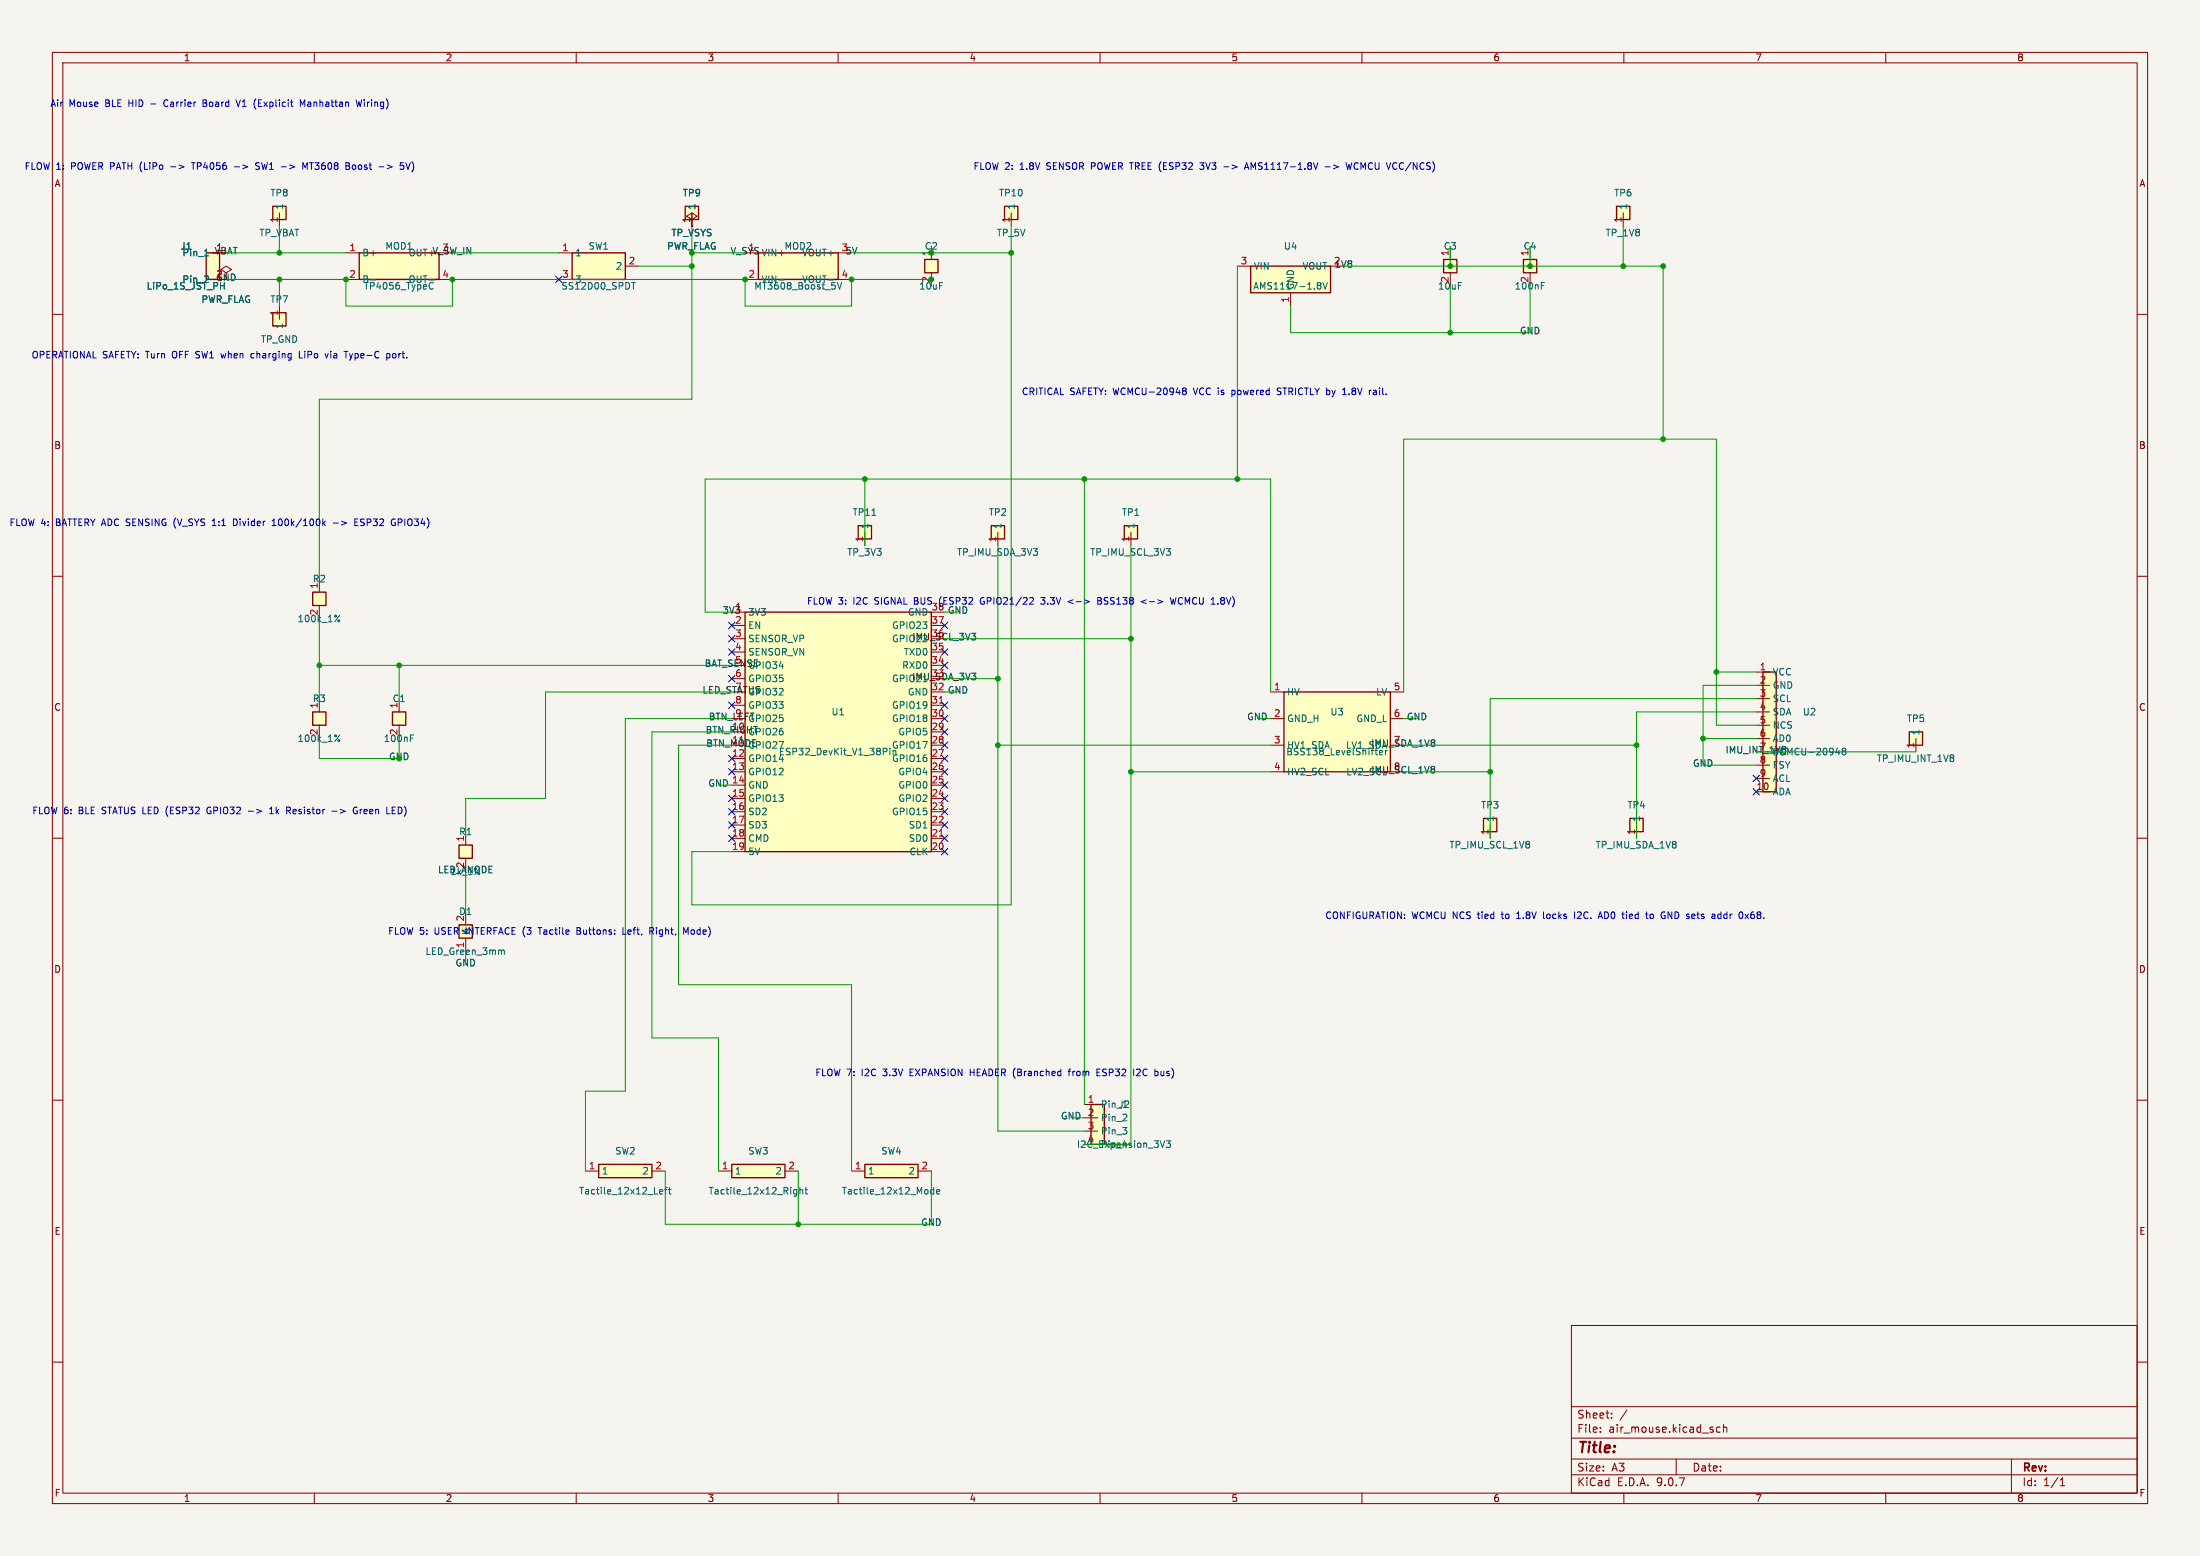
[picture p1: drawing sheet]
<svg xmlns="http://www.w3.org/2000/svg" width="420mm" height="297mm" viewBox="0 0 420 297" stroke-linecap="round" stroke-linejoin="round" font-family="sans-serif">
<path d="M0 0h420v297h-420z" fill="#f5f4ef" stroke="#f5f4ef" stroke-width=".19"/>
<g fill="none" stroke="#840000" stroke-width=".19">
<path d="M10 10h400v277h-400zM12 12h396v273h-396zM60 10v2M110 10v2M160 10v2M210 10v2M260 10v2M310 10v2M360 10v2M10 60h2M408 60h2M10 110h2"/>
<path d="M408 110h2M10 160h2M408 160h2M10 210h2M408 210h2M300 253h108v32h-108zM10 260h2M300 278.5h108M300 274.5h108M300 268.5h108M305.5 273.2v.2M305.5 272.5v.1"/>
<path d="M307.7 270.5v.2M307.7 269.8v.1M310.6 269.1l-1.3 1.9M320 278.5v3M328.4 272.5l-.5-.1-.2 .3 .1 .6h.6M329 272.5l.2-.1 .4 .1 .1 .9M329 271.9v1.5M384 278.5v6.5M408 260h2M60 285v2M110 285v2M160 285v2"/>
<path d="M210 285v2M260 285v2M300 281.5h108M310 285v2M360 285v2M393.3 283.6h.9M393.3 282.5l.4-.4v1.5"/>
</g>
<path d="M245.1 132.1h20.3v15.2h-20.3z" fill="#ffffc2"/>
<path d="M245.1 132.1h20.3v15.2h-20.3z" fill="none" stroke="#840000" stroke-width=".25"/>
<path d="M242.6 132.1h2.5M242.6 137.2h2.5M265.4 132.1h2.6M265.4 137.2h2.6M242.6 142.2h2.5M242.6 147.3h2.5" fill="none" stroke="#840000" stroke-width=".19"/>
<path d="M262.9 144.1h.1M263.3 143.9l.2 .2 .4-.1M264.5 143.2v.9" fill="none" stroke="#006464" stroke-width=".19"/>
<path d="M308.6 39.4h2.5v2.5h-2.5z" fill="#ffffc2"/>
<path d="M308.6 39.4h2.5v2.5h-2.5z" fill="none" stroke="#840000" stroke-width=".25"/>
<path d="M309.9 40.6v2.6" fill="none" stroke="#840000" stroke-width=".19"/>
<path d="M208.3 210.8h2.5v7.6h-2.5z" fill="#ffffc2"/>
<path d="M208.3 210.8h2.5v7.6h-2.5z" fill="none" stroke="#840000" stroke-width=".25"/>
<path d="M207 210.8h2.5M207 213.4h2.5M207 215.9h2.5" fill="none" stroke="#840000" stroke-width=".19"/>
<path d="M214.3 213.9h.8M215.1 212.8v.4M222.3 217.7l-.4 1.3M222.6 217.7h.8l-.4 .5 .4 .2v.5l-.2 .1-.6-.1" fill="none" stroke="#006464" stroke-width=".19"/>
<path d="M144.8 48.3h15.2v5h-15.2z" fill="#ffffc2"/>
<path d="M144.8 48.3h15.2v5h-15.2z" fill="none" stroke="#840000" stroke-width=".25"/>
<path d="M142.2 53.3h2.6M160 53.3h2.6M160 48.3h2.6" fill="none" stroke="#840000" stroke-width=".19"/>
<path d="M148.7 53.4h1M158.1 53.4h1M159.8 53.9l.5 1.3 .4-1.3" fill="none" stroke="#006464" stroke-width=".19"/>
<path d="M87.6 161.3h2.6v2.5h-2.6z" fill="#ffffc2"/>
<path d="M87.6 161.3h2.6v2.5h-2.6z" fill="none" stroke="#840000" stroke-width=".25"/>
<path d="M88.9 158.8v2.5M88.9 163.8v2.6" fill="none" stroke="#840000" stroke-width=".19"/>
<path d="M59.7 135.9h2.5v2.5h-2.5z" fill="#ffffc2"/>
<path d="M59.7 135.9h2.5v2.5h-2.5z" fill="none" stroke="#840000" stroke-width=".25"/>
<path d="M61 133.4v2.5M61 138.4v2.6" fill="none" stroke="#840000" stroke-width=".19"/>
<path d="M64.6 141.2h.1l.2 .2-.2 .1h-.1M64.9 140.3l-1 1.2" fill="none" stroke="#006464" stroke-width=".19"/>
<path d="M311.1 156.2h2.6v2.6h-2.6z" fill="#ffffc2"/>
<path d="M311.1 156.2h2.6v2.6h-2.6z" fill="none" stroke="#840000" stroke-width=".25"/>
<path d="M312.4 157.5v2.5" fill="none" stroke="#840000" stroke-width=".19"/>
<path d="M165.1 222.2h10.2v2.6h-10.2z" fill="#ffffc2"/>
<path d="M165.1 222.2h10.2v2.6h-10.2z" fill="none" stroke="#840000" stroke-width=".25"/>
<path d="M162.6 223.5h2.5M175.3 223.5h2.5" fill="none" stroke="#840000" stroke-width=".19"/>
<path d="M178.3 226.6v1.3M178.3 227.1h-.4l-.3 .2 .2 .5h.5M178.8 227.5l.6-.1-.1-.3h-.3l-.2 .1 .1 .6h.4" fill="none" stroke="#006464" stroke-width=".19"/>
<path d="M59.7 113h2.5v2.6h-2.5z" fill="#ffffc2"/>
<path d="M59.7 113h2.5v2.6h-2.5z" fill="none" stroke="#840000" stroke-width=".25"/>
<path d="M61 110.5v2.5M61 115.6v2.5" fill="none" stroke="#840000" stroke-width=".19"/>
<path d="M64.6 118.4l.1-.1 .2 .2-.2 .2-.1-.1M64.9 117.4l-1 1.3" fill="none" stroke="#006464" stroke-width=".19"/>
<path d="M283.2 156.2h2.5v2.6h-2.5z" fill="#ffffc2"/>
<path d="M283.2 156.2h2.5v2.6h-2.5z" fill="none" stroke="#840000" stroke-width=".25"/>
<path d="M284.5 157.5v2.5" fill="none" stroke="#840000" stroke-width=".19"/>
<path d="M74.9 135.9h2.6v2.5h-2.6z" fill="#ffffc2"/>
<path d="M74.9 135.9h2.6v2.5h-2.6z" fill="none" stroke="#840000" stroke-width=".25"/>
<path d="M76.2 133.4v2.5M76.2 138.4v2.6" fill="none" stroke="#840000" stroke-width=".19"/>
<path d="M78.3 140.9h.5M78.3 140.3h.7" fill="none" stroke="#006464" stroke-width=".19"/>
<path d="M87.6 176.5h2.6v2.6h-2.6z" fill="#ffffc2"/>
<path d="M87.6 176.5h2.6v2.6h-2.6z" fill="none" stroke="#840000" stroke-width=".25"/>
<path d="M88.9 174v2.5M88.9 179.1v2.5" fill="none" stroke="#840000" stroke-width=".19"/>
<path d="M95.8 181.4h.4l.1 .8" fill="none" stroke="#006464" stroke-width=".19"/>
<path d="M176.5 49.5h2.6v2.6h-2.6z" fill="#ffffc2"/>
<path d="M176.5 49.5h2.6v2.6h-2.6z" fill="none" stroke="#840000" stroke-width=".25"/>
<path d="M177.8 47v2.5M177.8 52.1v2.5" fill="none" stroke="#840000" stroke-width=".19"/>
<path d="M189.2 100.3h2.6v2.6h-2.6z" fill="#ffffc2"/>
<path d="M189.2 100.3h2.6v2.6h-2.6z" fill="none" stroke="#840000" stroke-width=".25"/>
<path d="M190.5 101.6v2.5" fill="none" stroke="#840000" stroke-width=".19"/>
<path d="M52.1 39.4h2.5v2.5h-2.5z" fill="#ffffc2"/>
<path d="M52.1 39.4h2.5v2.5h-2.5z" fill="none" stroke="#840000" stroke-width=".25"/>
<path d="M53.3 40.6v2.6" fill="none" stroke="#840000" stroke-width=".19"/>
<path d="M109.2 48.3h10.2v5h-10.2z" fill="#ffffc2"/>
<path d="M109.2 48.3h10.2v5h-10.2z" fill="none" stroke="#840000" stroke-width=".25"/>
<path d="M106.7 48.3h2.5M106.7 53.3h2.5M119.4 50.8h2.5" fill="none" stroke="#840000" stroke-width=".19"/>
<path d="M120.6 53.9h.7" fill="none" stroke="#006464" stroke-width=".19"/>
<path d="M130.8 39.4h2.5v2.5h-2.5z" fill="#ffffc2"/>
<path d="M130.8 39.4h2.5v2.5h-2.5z" fill="none" stroke="#840000" stroke-width=".25"/>
<path d="M132.1 40.6v2.6" fill="none" stroke="#840000" stroke-width=".19"/>
<path d="M142.2 116.8h35.6v45.8h-35.6z" fill="#ffffc2"/>
<path d="M142.2 116.8h35.6v45.8h-35.6z" fill="none" stroke="#840000" stroke-width=".25"/>
<g fill="none" stroke="#840000" stroke-width=".19">
<path d="M43.2 52.1l1-.7-1-.6-1 .6 1 .7v1.2M132.1 41.9l1-.6-1-.7-1 .7 1 .6v1.3M132.1 43.2h.1M139.7 116.8h2.5M139.7 119.4h2.5M177.8 116.8h2.5M177.8 119.4h2.5M139.7 121.9h2.5M139.7 124.5h2.5M139.7 129.5h2.5M139.7 134.6h2.5M177.8 124.5h2.5"/>
<path d="M177.8 134.6h2.5M177.8 127h2.5M177.8 132.1h2.5M177.8 137.2h2.5M177.8 139.7h2.5M139.7 144.8h2.5M139.7 147.3h2.5M139.7 149.9h2.5M139.7 152.4h2.5M139.7 154.9h2.5M139.7 157.5h2.5M177.8 144.8h2.5"/>
<path d="M177.8 147.3h2.5M177.8 149.9h2.5M177.8 152.4h2.5M177.8 154.9h2.5M177.8 157.5h2.5M177.8 142.2h2.5M139.7 160h2.5M139.7 162.6h2.5M177.8 160h2.5M177.8 162.6h2.5"/>
</g>
<path d="M179.3 134.2h.7M179.3 159.6h.7" fill="none" stroke="#a90000" stroke-width=".19"/>
<path d="M169.9 143.2v.9M170.5 143.2v.9M171 143.4v.7" fill="none" stroke="#006464" stroke-width=".19"/>
<path d="M52.1 59.7h2.5v2.5h-2.5z" fill="#ffffc2"/>
<path d="M52.1 59.7h2.5v2.5h-2.5z" fill="none" stroke="#840000" stroke-width=".25"/>
<path d="M53.3 58.4v2.6" fill="none" stroke="#840000" stroke-width=".19"/>
<path d="M68.6 48.3h15.2v5h-15.2z" fill="#ffffc2"/>
<path d="M68.6 48.3h15.2v5h-15.2z" fill="none" stroke="#840000" stroke-width=".25"/>
<path d="M66 48.3h2.6M66 53.3h2.6M83.8 53.3h2.6" fill="none" stroke="#840000" stroke-width=".19"/>
<path d="M70.8 53.4h.9M81.9 53.4h1M82.7 55.1h-.5" fill="none" stroke="#006464" stroke-width=".19"/>
<path d="M39.4 48.3h2.5v5h-2.5z" fill="#ffffc2"/>
<path d="M39.4 48.3h2.5v5h-2.5z" fill="none" stroke="#840000" stroke-width=".25"/>
<path d="M39.1 48.8h.7M39.7 52.8v.4M42.1 54.5h.7M42.8 53.9v1.3" fill="none" stroke="#006464" stroke-width=".19"/>
<path d="M214.6 100.3h2.6v2.6h-2.6z" fill="#ffffc2"/>
<path d="M214.6 100.3h2.6v2.6h-2.6z" fill="none" stroke="#840000" stroke-width=".25"/>
<path d="M215.9 101.6v2.5" fill="none" stroke="#840000" stroke-width=".19"/>
<path d="M139.7 222.2h10.2v2.6h-10.2z" fill="#ffffc2"/>
<path d="M139.7 222.2h10.2v2.6h-10.2z" fill="none" stroke="#840000" stroke-width=".25"/>
<path d="M137.2 223.5h2.5M149.9 223.5h2.5" fill="none" stroke="#840000" stroke-width=".19"/>
<path d="M151.7 227.1h.4M152.1 227.1v1l-.2 .2M152.1 227.8l-.4 .1M152.7 227.2l.2-.1h.3v.8M152.7 226.6v1.3M153.7 227.1h.5M153.9 226.6v1.1l.3 .2" fill="none" stroke="#006464" stroke-width=".19"/>
<path d="M114.3 222.2h10.2v2.6h-10.2z" fill="#ffffc2"/>
<path d="M114.3 222.2h10.2v2.6h-10.2z" fill="none" stroke="#840000" stroke-width=".25"/>
<path d="M111.8 223.5h2.5M124.5 223.5h2.5" fill="none" stroke="#840000" stroke-width=".19"/>
<path d="M126 227.8h.5M126 227.1h.3l.2 .3-.6 .1M126.9 227.1h.5M127.4 226.6l-.3 .2v1.1M127.6 227.1h.5M127.8 226.6v1.1l.3 .2" fill="none" stroke="#006464" stroke-width=".19"/>
<path d="M163.8 100.3h2.6v2.6h-2.6z" fill="#ffffc2"/>
<path d="M163.8 100.3h2.6v2.6h-2.6z" fill="none" stroke="#840000" stroke-width=".25"/>
<path d="M165.1 101.6v2.5" fill="none" stroke="#840000" stroke-width=".19"/>
<path d="M166.5 98.4h.7" fill="none" stroke="#006464" stroke-width=".19"/>
<path d="M275.6 49.5h2.5v2.6h-2.5z" fill="#ffffc2"/>
<path d="M275.6 49.5h2.5v2.6h-2.5z" fill="none" stroke="#840000" stroke-width=".25"/>
<path d="M276.9 47v2.5M276.9 52.1v2.5" fill="none" stroke="#840000" stroke-width=".19"/>
<path d="M238.8 50.8h15.2v5.1h-15.2z" fill="#ffffc2"/>
<path d="M238.8 50.8h15.2v5.1h-15.2z" fill="none" stroke="#840000" stroke-width=".25"/>
<path d="M236.2 50.8h2.6M246.4 55.9v2.5M254 50.8h2.5" fill="none" stroke="#840000" stroke-width=".19"/>
<path d="M251.7 53.9h.2l.3 .3-.3 .3M251.7 54.5h.2M251.9 54.5l.3 .2v.2l-.1 .2-.4 .1M252.5 53.9l.5 1.3 .4-1.3" fill="none" stroke="#006464" stroke-width=".19"/>
<path d="M290.8 49.5h2.6v2.6h-2.6z" fill="#ffffc2"/>
<path d="M290.8 49.5h2.6v2.6h-2.6z" fill="none" stroke="#840000" stroke-width=".25"/>
<path d="M292.1 47v2.5M292.1 52.1v2.5" fill="none" stroke="#840000" stroke-width=".19"/>
<path d="M294.2 54.5h.5M294.2 53.9h.7" fill="none" stroke="#006464" stroke-width=".19"/>
<path d="M191.8 39.4h2.5v2.5h-2.5z" fill="#ffffc2"/>
<path d="M191.8 39.4h2.5v2.5h-2.5z" fill="none" stroke="#840000" stroke-width=".25"/>
<path d="M193 40.6v2.6" fill="none" stroke="#840000" stroke-width=".19"/>
<path d="M336.5 128.3h2.6v22.8h-2.6z" fill="#ffffc2"/>
<path d="M336.5 128.3h2.6v22.8h-2.6z" fill="none" stroke="#840000" stroke-width=".25"/>
<path d="M335.3 128.3h2.5M335.3 130.8h2.5M335.3 133.4h2.5M335.3 135.9h2.5M335.3 138.4h2.5M335.3 141h2.5M335.3 146.1h2.5M335.3 148.6h2.5M335.3 151.1h2.5" fill="none" stroke="#840000" stroke-width=".19"/>
<path d="M350.5 143.7h.7M351.9 143.4l-.2-.3 .2-.3h.3l.2 .3-.2 .3M351.9 143.4l-.2 .2v.4l.2 .1 .4-.1 .1-.2v-.2l-.2-.2M351.9 143.4h.3" fill="none" stroke="#006464" stroke-width=".19"/>
<path d="M364.5 139.7h2.5v2.5h-2.5z" fill="#ffffc2"/>
<path d="M364.5 139.7h2.5v2.5h-2.5z" fill="none" stroke="#840000" stroke-width=".25"/>
<path d="M132.1 43.2h.1M132.1 40.6v2.6M365.8 141v2.5" fill="none" stroke="#840000" stroke-width=".19"/>
<g fill="none" stroke="#009600" stroke-width=".19">
<path d="M43.2 53.3h22.8v5.1h20.4v-5.1h55.8v5.1h20.4v-5.1h15.2M43.2 48.3h22.8M53.3 43.2v5.1M53.3 53.3v5.1M86.4 48.3h20.3M121.9 50.8h10.2M132.1 43.2v33h-71.1v34.3M132.1 48.3h10.1M162.6 48.3h30.4M193 43.2v129.5h-60.9v-10.1h7.6M236.2 50.8v40.6M256.5 50.8h61v33"/>
<path d="M276.9 47v3.8M276.9 54.6v8.9M292.1 54.6v8.9h-45.7v-5.1M292.1 47v3.8M309.9 43.2v7.6M165.1 91.4v12.7M207 91.4v119.4M61 118.1v15.3M139.7 116.8h-5.1v-25.4h108v40.7M190.5 104.1v111.8h16.5M215.9 104.1v114.3h-8.9M61 127h78.7"/>
<path d="M76.2 127v6.4M139.7 137.2h-20.3v71.1h-7.6v15.2M139.7 139.7h-15.2v58.4h12.7v25.4M139.7 132.1h-35.6v20.3h-15.2v6.4M180.3 129.5h10.2M180.3 121.9h35.6M240 137.2h2.6M268 132.1v-48.3h59.7v54.6h7.6M327.7 128.3h7.6M335.3 135.9h-22.9v24.1M335.3 133.4h-50.8v26.6M335.3 130.8h-10.2v15.3h10.2"/>
<path d="M61 141v3.8h15.2v-3.8M137.2 149.9h2.5M139.7 142.2h-10.2v45.8h33.1v35.5M190.5 142.2h52.1M215.9 147.3h26.7M268 142.2h44.4M268 147.3h16.5M325.1 141h10.2M335.3 143.5h30.5M88.9 166.4v7.6M88.9 181.6v2.6M204.5 213.4h2.5"/>
<path d="M127 223.5v10.2h50.8v-10.2M152.4 223.5v10.2"/>
</g>
<g fill="none" stroke="#000084" stroke-width=".19">
<path d="M106.1 52.7l1.2 1.2M107.3 52.7l-1.2 1.2M139.1 118.8l1.2 1.2M140.3 118.8l-1.2 1.2M179.7 118.8l1.2 1.2M180.9 118.8l-1.2 1.2M139.1 121.3l1.2 1.2M139.1 123.9l1.2 1.2M139.1 134l1.2 1.2M139.1 128.9l1.2 1.2M140.3 121.3l-1.2 1.2M140.3 123.9l-1.2 1.2"/>
<path d="M140.3 134l-1.2 1.2M140.3 128.9l-1.2 1.2M179.7 126.4l1.2 1.2M179.7 139.1l1.2 1.2M179.7 123.9l1.2 1.2M179.7 136.6l1.2 1.2M179.7 134l1.2 1.2M180.9 126.4l-1.2 1.2M180.9 139.1l-1.2 1.2M180.9 123.9l-1.2 1.2M180.9 136.6l-1.2 1.2M180.9 134l-1.2 1.2"/>
<path d="M139.1 159.4l1.2 1.2M139.1 156.9l1.2 1.2M139.1 154.3l1.2 1.2M139.1 151.8l1.2 1.2M139.1 146.7l1.2 1.2M139.1 144.2l1.2 1.2M140.3 159.4l-1.2 1.2M140.3 156.9l-1.2 1.2M140.3 154.3l-1.2 1.2M140.3 151.8l-1.2 1.2M140.3 146.7l-1.2 1.2M140.3 144.2l-1.2 1.2"/>
<path d="M179.7 146.7l1.2 1.2M179.7 149.3l1.2 1.2M179.7 151.8l1.2 1.2M179.7 156.9l1.2 1.2M179.7 159.4l1.2 1.2M179.7 141.6l1.2 1.2M179.7 154.3l1.2 1.2M179.7 144.2l1.2 1.2M180.9 146.7l-1.2 1.2M180.9 149.3l-1.2 1.2M180.9 151.8l-1.2 1.2M180.9 156.9l-1.2 1.2"/>
<path d="M180.9 159.4l-1.2 1.2M180.9 141.6l-1.2 1.2M180.9 154.3l-1.2 1.2M180.9 144.2l-1.2 1.2M334.7 148l1.2 1.2M334.7 150.5l1.2 1.2M335.9 148l-1.2 1.2M335.9 150.5l-1.2 1.2M179.7 162l1.2 1.2M180.9 162l-1.2 1.2"/>
</g>
<g fill="none" stroke="#0000c2" stroke-width=".19">
<path d="M31.5 19.1l-.2 .5 .2 .7M38.8 19.7h.4M39.2 19.1h-.4v1.2h.4M45.1 19.1l.4 1.2 .4-1.2M48.9 18.9l-.2 .2M68 19.1l.3 1.2 .2-.9 .3 .9 .3-1.2M32.6 31.8h1M36.5 31.1h.8M36.9 31.1v1.2M44.8 31.8h.9M48.7 20.6l.2 .2M49.5 31.1h-.5l-.1 .1v.3l.5 .3 .1 .3-.2 .2h-.5"/>
<path d="M57.3 20.3v-1.2l.5 .9 .4-.9v1.2M57.8 32.3v-1.2l.4 .9 .5-.9v1.2M66.5 31.1l.2 .2-.2 .4 .2 .1 .1 .3-.3 .2h-.5M67.5 31.5l-.3 .2v.4l.3 .2M72.3 31.8h1M76.4 31.6l.5-.1 .2 .3-.1 .5h-.6M77 31.1h-.6v.6M77.5 31.1l.4 1.2 .4-1.2M229 31.1h.8l-.4 .4 .3 .1M229 32.2l.2 .1h.5M233.6 31.8h1M237.6 32.3l.4-1.2 .4 1.2"/>
<path d="M237.7 32h.6M253 31.8h.9M257 31.1l.3 1.2 .2-.9 .3 .9 .3-1.2M48.4 67.5h-.4l-.1 .2 .1 .5 .4 .1M57.1 67.1v1.2h.7M62 67.5l.4 .8 .3-.8M65.7 67.1h.7M73.8 67.5h.4l.2 .2-.1 .6h-.5M73.8 67.5v1.3M75 67.6v.6M226 74.6l-.3-.2 .3-.3h.2l.3 .2-.3 .3M226 74.6l-.3 .2 .1 .4 .2 .1h.3l.2-.2v-.3l-.3-.2"/>
<path d="M226 74.6h.2M235.2 74.5v1.3M235.2 75.3h.1M235.3 74.5h-.1M243.8 75.3h.5M244.4 74.1h-.3l-.3 .2 .1 .3 .4 .1M256.3 75.3h.7M262.6 74.5h-.4M262.6 74.8h-.3l-.2 .2 .1 .3h.4M33.3 99.2l-.1 .5 .1 .8M40.6 99.4l.3-.3v1.2M45.2 99.2l-.6-.1v1.2l.6-.2"/>
<path d="M51.9 99.4l.4-.3v1.2M61.7 99.8l.4 .5M62.1 99.5l-.5 .5M63.6 99.8h1M67.7 99.7h.5M68.3 99.1h-.6v1.2h.6M68.9 99.1l-.1 .2 .1 .3M75.2 99.8h.3v.4l-.3 .1M75.3 99.1h.1M76 99.7h.5M76.5 99.1h-.5v1.2M40.5 100.3h.7"/>
<path d="M51.9 100.3h.8M68.8 100.3h.2M179.5 114.2l-.2 .5M187.6 114.1a.68 .68 0 0 0-.5 .6 .68 .68 0 0 0 .5 .6M198.7 114.1h.8l-.4 .4 .3 .1M198.7 115.2l.2 .1h.5M204.9 114.5l-1 .3 1 .4M209.6 114.1h.4l.2 .2-.2 .4 .2 .1 .1 .3-.2 .2h-.5zM209.6 114.7h.4M218.8 114.5l-.9 .3 .9 .4M223.4 114.1l.3 1.2 .3-.9 .2 .9 .3-1.2M39.9 154.1a.68 .68 0 0 0-.4 .6 .68 .68 0 0 0 .4 .6"/>
<path d="M47.4 154.8h1M51.5 155.3h.7M51.5 154.4l.3-.3v1.2M55 154.7l.5 .6M55.2 154.1l.3 .2-.1 .3-.2 .1M63.4 154.8h.9M68.2 154.1a.59 .59 0 0 0-.8 .6 .59 .59 0 0 0 .8 .6v-.5h-.2M68.8 154.5v.8M68.8 154.6v.1M74.9 154.7h.4M75.5 154.1h-.6v1.2h.6M102.7 177.1h.7"/>
<path d="M110.1 177.7h.5M110.6 177.1h-.5v1.2h.5M118.9 177.1v1.2h.6M124 177.7h.7l.1-.2-.1-.3-.7-.1v1.2M124.4 177.7l.4 .6M130.5 178.3v-1.2l.4 .9 .5-.9v1.2M289.5 175.3h.8M289.8 174.2l-.3 .2M294.7 174.1v1l.1 .2M300.6 174.1v1.2M301.2 174.1l-.1 .1M301.8 174.6l-.7 .7h.8"/>
<path d="M305.1 175.3l.4-1.2 .4 1.2M305.2 175h.6M310.5 174.1v.1M310.5 174.5v.8M314.1 174.5h.5M314.5 175.3h.1M315.4 174.5h-.3l-.1 .2v.5l.4 .1M318.4 175.3v-1.2l.8 1.2M328.5 174.5h-.3l-.3 .2 .2 .6h.4M333.1 174.5l.7 .8M333.8 174.5l-.7 .8M185.2 204.1v1.2"/>
<path d="M185.2 204.7h.7M203.9 204.5h.5M204.4 204.1l-.3 .1v1.1M209.4 204.7h.4M210 204.1h-.6v1.2h.6M217.5 204.1l-.5 .1M217.6 204.6l-.7 .7h.8"/>
</g>
<path d="M39.1 48.8h.7M39.7 52.8v.4M42.1 54.5h.7M42.8 53.9v1.3" fill="none" stroke="#006464" stroke-width=".19"/>
<g fill="#009600" stroke="#009600" stroke-width=".19">
<circle cx="132.1" cy="50.8" r=".46"/>
<circle cx="132.1" cy="48.3" r=".46"/>
<circle cx="86.4" cy="53.3" r=".46"/>
<circle cx="76.2" cy="127" r=".46"/>
<circle cx="152.4" cy="233.7" r=".46"/>
<circle cx="215.9" cy="121.9" r=".46"/>
<circle cx="215.9" cy="147.3" r=".46"/>
<circle cx="190.5" cy="129.5" r=".46"/>
<circle cx="165.1" cy="91.4" r=".46"/>
<circle cx="190.5" cy="142.2" r=".46"/>
<circle cx="66" cy="53.3" r=".46"/>
<circle cx="53.3" cy="48.3" r=".46"/>
<circle cx="53.3" cy="53.3" r=".46"/>
<circle cx="61" cy="127" r=".46"/>
<circle cx="177.8" cy="53.3" r=".46"/>
<circle cx="177.8" cy="48.3" r=".46"/>
<circle cx="193" cy="48.3" r=".46"/>
<circle cx="207" cy="91.4" r=".46"/>
<circle cx="236.2" cy="91.4" r=".46"/>
<circle cx="142.2" cy="53.3" r=".46"/>
<circle cx="162.6" cy="53.3" r=".46"/>
<circle cx="292.1" cy="50.8" r=".46"/>
<circle cx="276.9" cy="50.8" r=".46"/>
<circle cx="317.5" cy="83.8" r=".46"/>
<circle cx="276.9" cy="63.5" r=".46"/>
<circle cx="309.9" cy="50.8" r=".46"/>
<circle cx="317.5" cy="50.8" r=".46"/>
<circle cx="284.5" cy="147.3" r=".46"/>
<circle cx="327.7" cy="128.3" r=".46"/>
<circle cx="312.4" cy="142.2" r=".46"/>
<circle cx="325.1" cy="141" r=".46"/>
</g>
<text font-size="2.8" fill="#840000" x="301" y="277.9">Title:</text>
<g font-size="2.1" fill="#840000">
<text x="301" y="273.7">File:</text>
<text x="301" y="271">Sheet:</text>
<text x="307.1" y="273.7">air_mouse.kicad_sch</text>
<text x="301" y="281.1">Size:</text>
<text x="307.6" y="281.1">A3</text>
<text x="323" y="281.1">Date:</text>
<text x="386" y="281.3">Rev:</text>
<text x="301" y="283.9">KiCad</text>
<text x="308.7" y="283.9">E.D.A.</text>
<text x="316.3" y="283.9">9.0.7</text>
<text x="386" y="283.9">Id:</text>
<text x="390.1" y="283.9">1/1</text>
</g>
<g font-size="1.8" fill="#840000">
<text x="35" y="11.9">1</text>
<text x="85" y="11.9">2</text>
<text x="135" y="11.9">3</text>
<text x="185" y="11.9">4</text>
<text x="235" y="11.9">5</text>
<text x="285" y="11.9">6</text>
<text x="335" y="11.9">7</text>
<text x="385" y="11.9">8</text>
<text x="10.3" y="35.9">A</text>
<text x="408.3" y="35.9">A</text>
<text x="40.9" y="48.8">VBAT</text>
<text x="41.1" y="53.9">GND</text>
<text x="10.3" y="85.9">B</text>
<text x="408.2" y="85.9">B</text>
<text x="10.3" y="135.9">C</text>
<text x="408.2" y="135.9">C</text>
<text x="10.3" y="185.9">D</text>
<text x="408.2" y="185.9">D</text>
<text x="10.3" y="235.9">E</text>
<text x="408.3" y="235.9">E</text>
<text x="10.3" y="285.9">F</text>
<text x="35" y="286.9">1</text>
<text x="85" y="286.9">2</text>
<text x="135" y="286.9">3</text>
<text x="185" y="286.9">4</text>
<text x="235" y="286.9">5</text>
<text x="285" y="286.9">6</text>
<text x="335" y="286.9">7</text>
<text x="385" y="286.9">8</text>
<text x="408.3" y="285.9">F</text>
</g>
<g font-size="1.8" fill="#0000c2">
<text x="9.5" y="20.6">Air</text>
<text x="13.2" y="20.6">Mouse</text>
<text x="20.2" y="20.6">BLE</text>
<text x="24.8" y="20.6">HID</text>
<text x="29.2" y="20.6">-</text>
<text x="31.9" y="20.6">Carrier</text>
<text x="39.6" y="20.6">Board</text>
<text x="46.3" y="20.6">V1</text>
<text x="49.7" y="20.6">(Explicit</text>
<text x="58.8" y="20.6">Manhattan</text>
<text x="69.7" y="20.6">Wiring)</text>
<text x="4.6" y="32.6">FLOW</text>
<text x="10.7" y="32.6">1:</text>
<text x="13.7" y="32.6">POWER PATH (LiPo</text>
<text x="33.2" y="32.6">-&gt;</text>
<text x="37.5" y="32.6">TP4056</text>
<text x="45.8" y="32.6">-&gt;</text>
<text x="50.1" y="32.6">SW1 -&gt;</text>
<text x="59.4" y="32.6">MT3608</text>
<text x="67.9" y="32.6">Boost</text>
<text x="74.4" y="32.6">-&gt;</text>
<text x="78.7" y="32.6">5V)</text>
<text x="185.8" y="32.6">FLOW 2:</text>
<text x="194.8" y="32.6">1.8V</text>
<text x="200.1" y="32.6">SENSOR POWER TREE (ESP32</text>
<text x="230.2" y="32.6">3V3</text>
<text x="234.9" y="32.6">-&gt;</text>
<text x="239.2" y="32.6">AMS1117-1.8V</text>
<text x="254.6" y="32.6">-&gt;</text>
<text x="258.9" y="32.6">WCMCU VCC/NCS)</text>
<text x="5.9" y="68.6">OPERATIONAL SAFETY: Turn</text>
<text x="33.2" y="68.6">OFF SW1 when</text>
<text x="48.8" y="68.6">charging</text>
<text x="58.2" y="68.6">LiPo</text>
<text x="63.4" y="68.6">via</text>
<text x="67.3" y="68.6">Type-C</text>
<text x="75.5" y="68.6">port.</text>
<text x="195" y="75.6">CRITICAL SAFETY: WCMCU-20948</text>
<text x="228.2" y="75.6">VCC is</text>
<text x="235.8" y="75.6">powered</text>
<text x="244.7" y="75.6">STRICTLY by</text>
<text x="257.6" y="75.6">1.8V</text>
<text x="262.8" y="75.6">rail.</text>
<text x="1.7" y="100.6">FLOW 4:</text>
<text x="10.8" y="100.6">BATTERY ADC SENSING</text>
<text x="33.8" y="100.6">(V_SYS</text>
<text x="41.4" y="100.6">1:1</text>
<text x="45.6" y="100.6">Divider</text>
<text x="53.2" y="100.6">100k/100k</text>
<text x="65" y="100.6">-&gt;</text>
<text x="69.4" y="100.6">ESP32</text>
<text x="76.6" y="100.6">GPIO34)</text>
<text x="154" y="115.6">FLOW 3:</text>
<text x="163" y="115.6">I2C</text>
<text x="167.3" y="115.6">SIGNAL BUS</text>
<text x="177.8" y="116.6">38</text>
<text x="179.9" y="115.6">(ESP32</text>
<text x="188" y="115.6">GPIO21/22</text>
<text x="199.8" y="115.6">3.3V</text>
<text x="205.1" y="115.6">&lt;-&gt;</text>
<text x="211" y="115.6">BSS138</text>
<text x="219.5" y="115.6">&lt;-&gt;</text>
<text x="225.4" y="115.6">WCMCU 1.8V)</text>
<text x="6.1" y="155.6">FLOW</text>
<text x="12.1" y="155.6">6:</text>
<text x="15.1" y="155.6">BLE</text>
<text x="19.7" y="155.6">STATUS LED (ESP32</text>
<text x="40.4" y="155.6">GPIO32</text>
<text x="48.4" y="155.6">-&gt;</text>
<text x="52.7" y="155.6">1k</text>
<text x="56.2" y="155.6">Resistor</text>
<text x="65" y="155.6">-&gt;</text>
<text x="69.3" y="155.6">Green</text>
<text x="75.9" y="155.6">LED)</text>
<text x="74" y="178.6">FLOW 5:</text>
<text x="83" y="178.6">USER</text>
<text x="89.2" y="178.6">INTERFACE (3</text>
<text x="89.8" y="178.6" transform="rotate(-90 89.8 178.6)">K</text>
<text x="103.5" y="178.6">Tactile</text>
<text x="111" y="178.6">Buttons:</text>
<text x="119.9" y="178.6">Left,</text>
<text x="125.3" y="178.6">Right,</text>
<text x="131.9" y="178.6">Mode)</text>
<text x="252.9" y="175.6">CONFIGURATION:</text>
<text x="269.5" y="175.6">WCMCU NCS</text>
<text x="282.4" y="175.6">tied</text>
<text x="287.2" y="175.6">to</text>
<text x="290.2" y="175.6">1.8V</text>
<text x="295.5" y="175.6">locks</text>
<text x="301.6" y="175.6">I2C.</text>
<text x="306.5" y="175.6">AD0</text>
<text x="311.2" y="175.6">tied</text>
<text x="316" y="175.6">to</text>
<text x="319" y="175.6">GND sets</text>
<text x="329.1" y="175.6">addr</text>
<text x="334.5" y="175.6">0x68.</text>
<text x="155.5" y="205.6">FLOW 7:</text>
<text x="164.6" y="205.6">I2C</text>
<text x="168.9" y="205.6">3.3V</text>
<text x="174.1" y="205.6">EXPANSION</text>
<text x="185.8" y="205.6">HEADER (Branched</text>
<text x="205.1" y="205.6">from</text>
<text x="210.6" y="205.6">ESP32</text>
<text x="217.9" y="205.6">I2C</text>
<text x="222.1" y="205.6">bus)</text>
</g>
<g font-size="1.8" fill="#006464">
<text x="51.5" y="37.7">TP8</text>
<text x="54.2" y="40.1" transform="rotate(-90 54.2 40.1)">1</text>
<text x="130.3" y="37.7">TP9</text>
<text x="132.9" y="40.1" transform="rotate(-90 132.9 40.1)">1</text>
<text x="190.6" y="37.7">TP10</text>
<text x="193.9" y="40.1" transform="rotate(-90 193.9 40.1)">1</text>
<text x="308.1" y="37.7">TP6</text>
<text x="310.7" y="40.1" transform="rotate(-90 310.7 40.1)">1</text>
<text x="34.4" y="47.9">J1</text>
<text x="49.4" y="45.3">TP_VBAT</text>
<text x="73.5" y="47.9">MOD1</text>
<text x="112.3" y="47.9">SW1</text>
<text x="127.3" y="47.9">PWR_FLAG</text>
<text x="128.1" y="45.3">TP_VSYS</text>
<text x="149.7" y="47.9">MOD2</text>
<text x="190.2" y="45.3">TP_5V</text>
<text x="245" y="47.9">U4</text>
<text x="275.5" y="47.9">C3</text>
<text x="290.8" y="47.9">C4</text>
<text x="306.4" y="45.3">TP_1V8</text>
<text x="34.7" y="49.1">Pin_1</text>
<text x="69.1" y="49.1">B+</text>
<text x="109.7" y="49.1">1</text>
<text x="117.5" y="51.7">2</text>
<text x="153" y="49.1">VOUT+</text>
<text x="239.3" y="51.7">VIN</text>
<text x="248.6" y="51.7">VOUT</text>
<text x="27.9" y="55.5">LiPo_1S_JST_PH</text>
<text x="34.7" y="54.2">Pin_2</text>
<text x="38.4" y="58">PWR_FLAG</text>
<text x="51.5" y="58">TP7</text>
<text x="69.1" y="54.2">B-</text>
<text x="69.4" y="55.5">TP4056_TypeC</text>
<text x="77.9" y="54.2">OUT-</text>
<text x="107.1" y="55.5">SS12D00_SPDT</text>
<text x="109.7" y="54.2">3</text>
<text x="143.9" y="55.5">MT3608_Boost_5V</text>
<text x="145.3" y="54.2">VIN-</text>
<text x="153" y="54.2">VOUT-</text>
<text x="175.4" y="55.5">10uF</text>
<text x="239.1" y="55.5">AMS1117-1.8V</text>
<text x="247.2" y="55.4" transform="rotate(-90 247.2 55.4)">GND</text>
<text x="274.4" y="55.5">10uF</text>
<text x="276.6" y="54" transform="rotate(-90 276.6 54)">2</text>
<text x="289.1" y="55.5">100nF</text>
<text x="291.8" y="54" transform="rotate(-90 291.8 54)">2</text>
<text x="49.7" y="65.6">TP_GND</text>
<text x="54.2" y="62.9" transform="rotate(-90 54.2 62.9)">1</text>
<text x="162.7" y="98.7">TP11</text>
<text x="166" y="101.1" transform="rotate(-90 166 101.1)">1</text>
<text x="188.7" y="98.7">TP2</text>
<text x="191.4" y="101.1" transform="rotate(-90 191.4 101.1)">1</text>
<text x="214.1" y="98.7">TP1</text>
<text x="216.8" y="101.1" transform="rotate(-90 216.8 101.1)">1</text>
<text x="161.6" y="106.3">TP_3V3</text>
<text x="182.6" y="106.3">TP_IMU_SDA_3V3</text>
<text x="208" y="106.3">TP_IMU_SCL_3V3</text>
<text x="59.6" y="111.4">R2</text>
<text x="56.7" y="119">100k_1%</text>
<text x="60.7" y="117.5" transform="rotate(-90 60.7 117.5)">2</text>
<text x="142.7" y="117.7">3V3</text>
<text x="173.2" y="117.7">GND</text>
<text x="142.7" y="120.2">EN</text>
<text x="142.7" y="122.8">SENSOR_VP</text>
<text x="142.7" y="125.3">SENSOR_VN</text>
<text x="170.2" y="120.2">GPIO23</text>
<text x="172.4" y="125.3">TXD0</text>
<text x="142.7" y="130.4">GPIO35</text>
<text x="172.1" y="127.9">RXD0</text>
<text x="338.3" y="129.1">VCC</text>
<text x="338.3" y="131.7">GND</text>
<text x="59.6" y="134.2">R3</text>
<text x="74.9" y="134.2">C1</text>
<text x="142.7" y="135.5">GPIO33</text>
<text x="158.6" y="136.8">U1</text>
<text x="170.2" y="135.5">GPIO19</text>
<text x="173.2" y="132.9">GND</text>
<text x="245.6" y="132.9">HV</text>
<text x="253.9" y="136.8">U3</text>
<text x="262.6" y="132.9">LV</text>
<text x="338.3" y="134.2">SCL</text>
<text x="338.3" y="136.8">SDA</text>
<text x="344.1" y="136.8">U2</text>
<text x="56.7" y="141.8">100k_1%</text>
<text x="60.7" y="140.4" transform="rotate(-90 60.7 140.4)">2</text>
<text x="73.2" y="141.8">100nF</text>
<text x="75.9" y="140.4" transform="rotate(-90 75.9 140.4)">2</text>
<text x="170.2" y="138">GPIO18</text>
<text x="170.2" y="143.1">GPIO17</text>
<text x="171.4" y="140.6">GPIO5</text>
<text x="245.6" y="138">GND_H</text>
<text x="245.6" y="143.1">HV1_SDA</text>
<text x="258.9" y="138">GND_L</text>
<text x="338.3" y="139.3">NCS</text>
<text x="363.9" y="138">TP5</text>
<text x="366.6" y="140.5" transform="rotate(-90 366.6 140.5)">1</text>
<text x="142.7" y="145.6">GPIO14</text>
<text x="142.7" y="148.2">GPIO12</text>
<text x="148.6" y="144.4">ESP32_DevKit_V1_38Pin</text>
<text x="170.2" y="145.6">GPIO16</text>
<text x="171.4" y="148.2">GPIO4</text>
<text x="245.5" y="144.4">BSS138_LevelShifter</text>
<text x="245.6" y="148.2">HV2_SCL</text>
<text x="338.1" y="144.4">WCMCU-20948</text>
<text x="338.3" y="146.9">FSY</text>
<text x="338.3" y="149.5">ACL</text>
<text x="358.2" y="145.6">TP_IMU_INT_1V8</text>
<text x="142.7" y="150.7">GND</text>
<text x="142.7" y="153.3">GPIO13</text>
<text x="142.7" y="155.8">SD2</text>
<text x="170.2" y="155.8">GPIO15</text>
<text x="171.4" y="150.7">GPIO0</text>
<text x="171.4" y="153.3">GPIO2</text>
<text x="282.7" y="154.5">TP3</text>
<text x="310.6" y="154.5">TP4</text>
<text x="338.3" y="152">ADA</text>
<text x="87.6" y="159.6">R1</text>
<text x="142.7" y="158.3">SD3</text>
<text x="142.7" y="160.9">CMD</text>
<text x="173.4" y="158.3">SD1</text>
<text x="173.4" y="160.9">SD0</text>
<text x="285.3" y="157" transform="rotate(-90 285.3 157)">1</text>
<text x="313.3" y="157" transform="rotate(-90 313.3 157)">1</text>
<text x="142.7" y="163.4">5V</text>
<text x="173.5" y="163.4">CLK</text>
<text x="276.6" y="162.2">TP_IMU_SCL_1V8</text>
<text x="304.5" y="162.2">TP_IMU_SDA_1V8</text>
<text x="87.6" y="174.9">D1</text>
<text x="88.6" y="176" transform="rotate(-90 88.6 176)">2</text>
<text x="81.1" y="182.5">LED_Green_3mm</text>
<text x="88.6" y="181" transform="rotate(-90 88.6 181)">1</text>
<text x="210.1" y="211.7">Pin_1</text>
<text x="210.1" y="214.2">Pin_2</text>
<text x="213.4" y="211.7">J2</text>
<text x="117.3" y="220.6">SW2</text>
<text x="142.7" y="220.6">SW3</text>
<text x="168.1" y="220.6">SW4</text>
<text x="205.5" y="219.3">I2C_Expansion_3V3</text>
<text x="207.6" y="218.2">4</text>
<text x="210.1" y="216.8">Pin_3</text>
<text x="210.1" y="219.3">Pin_4</text>
<text x="114.8" y="224.4">1</text>
<text x="122.5" y="224.4">2</text>
<text x="140.2" y="224.4">1</text>
<text x="147.9" y="224.4">2</text>
<text x="165.6" y="224.4">1</text>
<text x="173.3" y="224.4">2</text>
<text x="110.4" y="228.2">Tactile_12x12_Left</text>
<text x="135.2" y="228.2">Tactile_12x12_Right</text>
<text x="160.6" y="228.2">Tactile_12x12_Mode</text>
</g>
<g font-size="1.8" fill="#a90000">
<text x="53.1" y="42.6" transform="rotate(-90 53.1 42.6)">1</text>
<text x="131.8" y="42.6" transform="rotate(-90 131.8 42.6)">1</text>
<text x="192.8" y="42.6" transform="rotate(-90 192.8 42.6)">1</text>
<text x="309.6" y="42.6" transform="rotate(-90 309.6 42.6)">1</text>
<text x="41.2" y="48">1</text>
<text x="41.2" y="53.1">2</text>
<text x="66.6" y="48">1</text>
<text x="66.6" y="53.1">2</text>
<text x="84.4" y="53.1">4</text>
<text x="107.2" y="48">1</text>
<text x="107.2" y="53.1">3</text>
<text x="119.9" y="50.5">2</text>
<text x="142.8" y="53.1">2</text>
<text x="160.6" y="53.1">4</text>
<text x="177.5" y="49" transform="rotate(-90 177.5 49)">1</text>
<text x="236.8" y="50.5">3</text>
<text x="276.6" y="49" transform="rotate(-90 276.6 49)">1</text>
<text x="291.8" y="49" transform="rotate(-90 291.8 49)">1</text>
<text x="246.1" y="57.9" transform="rotate(-90 246.1 57.9)">1</text>
<text x="53.1" y="60.4" transform="rotate(-90 53.1 60.4)">1</text>
<text x="164.8" y="103.6" transform="rotate(-90 164.8 103.6)">1</text>
<text x="190.2" y="103.6" transform="rotate(-90 190.2 103.6)">1</text>
<text x="215.6" y="103.6" transform="rotate(-90 215.6 103.6)">1</text>
<text x="60.7" y="112.5" transform="rotate(-90 60.7 112.5)">1</text>
<text x="140.3" y="119.1">2</text>
<text x="177.8" y="119.1">37</text>
<text x="140.3" y="121.7">3</text>
<text x="140.3" y="124.2">4</text>
<text x="177.8" y="124.2">35</text>
<text x="140.3" y="129.3">6</text>
<text x="177.8" y="126.7">34</text>
<text x="177.8" y="131.8">32</text>
<text x="243.1" y="131.8">1</text>
<text x="266" y="131.8">5</text>
<text x="335.8" y="128">1</text>
<text x="335.8" y="130.6">2</text>
<text x="60.7" y="135.3" transform="rotate(-90 60.7 135.3)">1</text>
<text x="75.9" y="135.3" transform="rotate(-90 75.9 135.3)">1</text>
<text x="140.3" y="134.4">8</text>
<text x="177.8" y="134.4">31</text>
<text x="177.8" y="136.9">30</text>
<text x="243.1" y="136.9">2</text>
<text x="266" y="136.9">6</text>
<text x="335.8" y="133.1">3</text>
<text x="335.8" y="135.6">4</text>
<text x="177.8" y="139.4">29</text>
<text x="177.8" y="142">28</text>
<text x="243.1" y="142">3</text>
<text x="335.8" y="138.2">5</text>
<text x="335.8" y="140.7">6</text>
<text x="365.5" y="142.9" transform="rotate(-90 365.5 142.9)">1</text>
<text x="139.7" y="144.5">12</text>
<text x="139.7" y="147.1">13</text>
<text x="139.7" y="149.6">14</text>
<text x="177.8" y="144.5">27</text>
<text x="177.8" y="147.1">26</text>
<text x="177.8" y="149.6">25</text>
<text x="243.1" y="147.1">4</text>
<text x="335.8" y="145.8">8</text>
<text x="335.8" y="148.3">9</text>
<text x="139.7" y="152.1">15</text>
<text x="139.7" y="154.7">16</text>
<text x="177.8" y="152.1">24</text>
<text x="177.8" y="154.7">23</text>
<text x="335.2" y="150.9">10</text>
<text x="88.6" y="160.7" transform="rotate(-90 88.6 160.7)">1</text>
<text x="139.7" y="157.2">17</text>
<text x="139.7" y="159.8">18</text>
<text x="177.8" y="157.2">22</text>
<text x="177.8" y="159.8">21</text>
<text x="284.2" y="159.5" transform="rotate(-90 284.2 159.5)">1</text>
<text x="312.2" y="159.5" transform="rotate(-90 312.2 159.5)">1</text>
<text x="139.7" y="162.3">19</text>
<text x="177.8" y="162.3">20</text>
<text x="207.6" y="210.6">1</text>
<text x="207.6" y="213.1">2</text>
<text x="207.6" y="215.6">3</text>
<text x="112.3" y="223.3">1</text>
<text x="125" y="223.3">2</text>
<text x="137.7" y="223.3">1</text>
<text x="150.4" y="223.3">2</text>
<text x="163.1" y="223.3">1</text>
<text x="175.8" y="223.3">2</text>
</g>
<g font-size="1.8" fill="#009600">
<text x="176.5" y="47.9">C2</text>
<text x="177.5" y="54" transform="rotate(-90 177.5 54)">2</text>
<text x="180.8" y="117.4">GND</text>
<text x="180.8" y="132.6">GND</text>
<text x="268.5" y="137.7">GND</text>
<text x="74.2" y="145.3">GND</text>
</g>
<g font-size="1.8" fill="#0f0f0f">
<text x="77.9" y="49.1">OUT+V_SW_IN</text>
<text x="84.4" y="48">3</text>
<text x="139.4" y="48.8">V_SYS</text>
<text x="142.8" y="48">1</text>
<text x="145.3" y="49.1">VIN+</text>
<text x="160.6" y="48">3</text>
<text x="161.3" y="48.8">5V</text>
<text x="254.6" y="50.5">2</text>
<text x="254.7" y="51.3">1V8</text>
<text x="290.1" y="64">GND</text>
<text x="137.8" y="117.4">3V3</text>
<text x="140.3" y="116.6">1</text>
<text x="170.2" y="122.8">GPIO22</text>
<text x="174.1" y="122.4">IMU_SCL_3V3</text>
<text x="177.8" y="121.7">36</text>
<text x="134.4" y="127.5">BAT_SENSE</text>
<text x="140.3" y="126.7">5</text>
<text x="140.3" y="131.8">7</text>
<text x="142.7" y="127.9">GPIO34</text>
<text x="170.2" y="130.4">GPIO21</text>
<text x="174" y="130.1">IMU_SDA_3V3</text>
<text x="177.8" y="129.3">33</text>
<text x="134" y="132.6">LED_STATUS</text>
<text x="135.2" y="137.7">BTN_LEFT</text>
<text x="140.3" y="136.9">9</text>
<text x="142.7" y="132.9">GPIO32</text>
<text x="238" y="137.7">GND</text>
<text x="134.6" y="140.2">BTN_RIGHT</text>
<text x="134.7" y="142.8">BTN_MODE</text>
<text x="139.7" y="139.4">10</text>
<text x="139.7" y="142">11</text>
<text x="142.7" y="138">GPIO25</text>
<text x="142.7" y="140.6">GPIO26</text>
<text x="142.7" y="143.1">GPIO27</text>
<text x="256.9" y="143.1">LV1_SDA</text>
<text x="261.7" y="142.8">IMU_SDA_1V8</text>
<text x="266" y="142">7</text>
<text x="335.8" y="143.3">7</text>
<text x="338.3" y="141.8">AD0</text>
<text x="256.9" y="148.2">LV2_SCL</text>
<text x="261.7" y="147.8">IMU_SCL_1V8</text>
<text x="266" y="147.1">8</text>
<text x="323.1" y="146.6">GND</text>
<text x="329.3" y="144">IMU_INT_1V8</text>
<text x="338.3" y="144.4">INT</text>
<text x="135.1" y="150.4">GND</text>
<text x="83.5" y="166.9">LED_ANODE</text>
<text x="85.9" y="167.2">1k_1%</text>
<text x="88.6" y="165.8" transform="rotate(-90 88.6 165.8)">2</text>
<text x="86.9" y="184.7">GND</text>
<text x="202.4" y="213.9">GND</text>
<text x="175.8" y="234.2">GND</text>
</g>
</svg>
